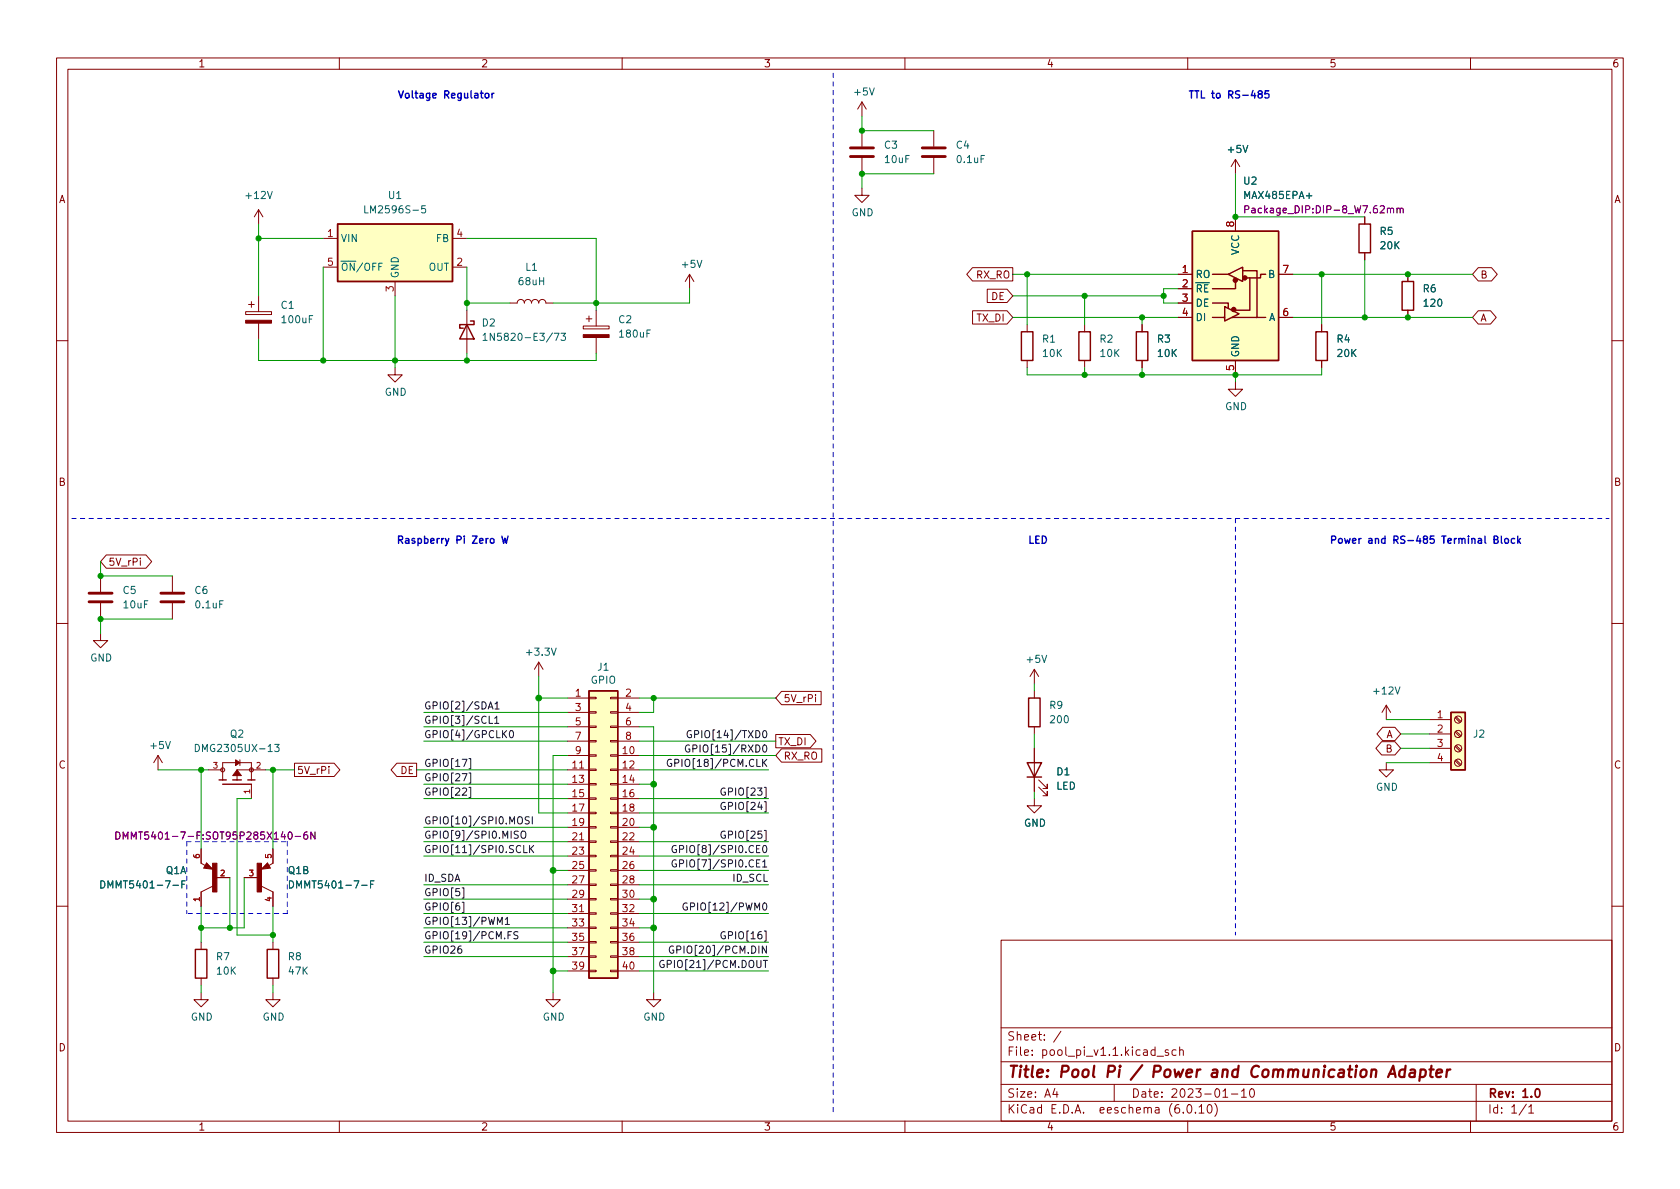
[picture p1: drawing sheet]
<svg xmlns="http://www.w3.org/2000/svg" width="297mm" height="210mm" viewBox="0 0 297 210" stroke-linecap="round" stroke-linejoin="round" font-family="sans-serif">
<g fill="none" stroke="#840000" stroke-width=".18">
<path d="M10 10.2h277v190.1h-277zM12 12.2h273v186.1h-273zM60 10.2v2M110 10.2v2M152.4 18v2.6M152.4 18l-.8 1.3M152.4 18l.8 1.3M160 10.2v2M210 10.2v2M260 10.2v2M45.7 37.1l-.7 1.2M45.7 37.1v2.5"/>
<path d="M45.7 37.1l.8 1.2M152.4 33.3v1.2h1.3l-1.3 1.3-1.3-1.3h1.3M152.4 23.1v2.8M152.4 27.9v2.8M165.1 23.1v2.8M165.1 27.9v2.8M218.4 28.2v2.5M218.4 38.3v2.6M218.4 28.2l-.7 1.3M218.4 28.2l.8 1.3M241.3 38.3v1.3M43.4 55.1h4.6v.5h-4.6z"/>
<path d="M43.9 53.8h1.1M44.4 53.3v1.1M45.7 52.3v2.8M45.7 57.1v2.8M57.1 42.2h2.6M57.1 47.2h2.6M69.8 49.8v2.5M80 42.2h2.5M80 47.2h2.5M82.5 54.9v7.6M90.2 53.6h1.2a.64 .64 0 0 1 .7-.6 .64 .64 0 0 1 .6 .6 .64 .64 0 0 1 .6-.6 .64 .64 0 0 1 .7 .6 .64 .64 0 0 1 .6-.6 .64 .64 0 0 1 .6 .6 .64 .64 0 0 1 .7-.6 .64 .64 0 0 1 .6 .6h1.3M103.1 57.7h4.6v.5h-4.6z"/>
<path d="M103.6 56.4h1M104.1 55.9v1M105.4 54.9v2.8M105.4 59.7v2.8M121.9 48.5l-.7 1.3M121.9 48.5v2.5M121.9 48.5l.8 1.3M171.9 47.3h7.2v2.4h-7.2l-1-1.2zM172 55h6.1l1 1.1-1 1.2h-6.1zM174.6 51.1h3.5l1 1.2-1 1.2h-3.5zM181.6 57.4v1.3M191.8 57.4v1.3"/>
<path d="M201.9 57.4v1.3M208.3 48.5h2.5M208.3 51h2.5M208.3 53.6h2.5M208.3 56.1h2.5M219.7 47.9h.1M226.1 48.5h2.5M226.1 56.1h2.5M233.7 57.4v1.3M241.3 44.7v1.3M248.9 48.5v1.3M248.9 54.9v1.2"/>
<path d="M261.4 47.3h2.3l1 1.2-1 1.2h-2.3l-1.1-1.2zM261.4 55h2.1l1.1 1.1-1.1 1.2h-2.1l-1.1-1.2zM10 60.2h2M69.8 65v1.3h1.3l-1.3 1.3-1.2-1.3h1.2M181.6 63.7v1.3M191.8 63.7v1.3M201.9 63.7v1.3M218.4 67.6v1.2h1.3l-1.3 1.3-1.2-1.3h1.2M218.4 63.7v2.6M233.7 63.7v1.3M285 60.2h2M18.8 98.1h7l1 1.2-1 1.2h-7l-1-1.2z"/>
<path d="M10 110.2h2M17.8 112v1.3h1.2l-1.2 1.2-1.3-1.2h1.3M17.8 101.8v2.8M17.8 106.7v2.8M30.5 101.8v2.8M30.5 106.7v2.8M95.2 117.1l-.7 1.3M95.2 117.1v2.5M95.2 117.1l.8 1.3M182.9 118.4v2.5M182.9 118.4l-.8 1.2M182.9 118.4l.7 1.2"/>
<path d="M285 110.2h2M27.9 133.6l-.7 1.3M27.9 133.6v2.5M27.9 133.6l.8 1.3M36.8 136.1h2.6M39.4 137.9v-3h5v3M42.4 134.4v1M44.4 138.7v2.5M47 136.1h-5.1v1.8M52.1 135h7l1 1.1-1 1.2h-7zM70.2 135h3.5v2.3h-3.5l-1.1-1.2zM100.3 136.1h3.8"/>
<path d="M100.3 123.4h3.8M100.3 133.6h3.8M100.3 138.7h3.8M100.3 126h3.8M100.3 128.5h3.8M100.3 131.1h3.8M104.1 138.6h1.3v.2h-1.3zM104.1 136h1.3v.3h-1.3zM104.1 133.5h1.3v.2h-1.3zM104.1 130.9h1.3v.3h-1.3zM104.1 128.4h1.3v.2h-1.3zM104.1 125.9h1.3v.2h-1.3z"/>
<path d="M104.1 123.3h1.3v.3h-1.3zM107.9 138.6h1.3v.2h-1.3zM107.9 136h1.3v.3h-1.3zM107.9 133.5h1.3v.2h-1.3zM107.9 130.9h1.3v.3h-1.3zM107.9 128.4h1.3v.2h-1.3zM107.9 125.9h1.3v.2h-1.3zM107.9 123.3h1.3v.3h-1.3zM109.2 136.1h3.8M109.2 123.4h3.8M109.2 133.6h3.8M109.2 138.7h3.8"/>
<path d="M109.2 126h3.8M109.2 128.5h3.8M109.2 131.1h3.8M137.2 129.9h6.1l1 1.2-1 1.1h-6.1zM138.2 122.3h7v2.3h-7l-1-1.2zM138.2 132.4h7.1v2.4h-7.1l-1-1.2zM182.9 122.2v1.2M182.9 128.5v1.3M182.9 132.3v7.6M183.6 139.2l1.6 1.5v-.8v.8h-.8M183.6 137.9l1.6 1.5v-.7v.7h-.8M244.3 131.2h2.3l1 1.1-1 1.2h-2.3l-1-1.2z"/>
<path d="M244.5 128.6h2.1l1 1.2-1 1.2h-2.1l-1.1-1.2zM245.1 134.9v1.2h1.3l-1.3 1.3-1.3-1.3h1.3M245.1 124.7l-.8 1.3M245.1 124.7v2.5M245.1 124.7l.8 1.3M252.7 127.2h3.8M252.7 129.8h3.8M252.7 132.3h3.8M252.7 134.9h3.8M257.3 134.5l.8 .9M257.3 132l.8 .8M257.3 129.5l.8 .8"/>
<path d="M257.3 126.9l.8 .9M257.5 134.4l.8 .8M257.5 131.8l.8 .9M257.5 129.3l.8 .8M257.5 126.7l.8 .9M35.6 150.1v2.5l.7 .5M36.5 152.6l1.1 1.1-1.6-.2zM37.6 156.7l-2 1v2.6M38.1 155.2h2.5M43.2 155.2h2.5M46.2 156.7l2.1 1v2.6M47.3 152.6l.5 .9-1.6 .2z"/>
<path d="M48.3 150.1v2.5l-.8 .5M100.3 141.2h3.8M100.3 143.8h3.8M100.3 146.3h3.8M100.3 148.8h3.8M100.3 151.4h3.8M100.3 153.9h3.8M100.3 156.5h3.8M100.3 159h3.8M104.1 158.9h1.3v.2h-1.3zM104.1 156.3h1.3v.3h-1.3zM104.1 153.8h1.3v.2h-1.3z"/>
<path d="M104.1 151.3h1.3v.2h-1.3zM104.1 148.7h1.3v.3h-1.3zM104.1 146.2h1.3v.2h-1.3zM104.1 143.6h1.3v.3h-1.3zM104.1 141.1h1.3v.2h-1.3zM107.9 158.9h1.3v.2h-1.3zM107.9 156.3h1.3v.3h-1.3zM107.9 153.8h1.3v.2h-1.3zM107.9 151.3h1.3v.2h-1.3zM107.9 148.7h1.3v.3h-1.3zM107.9 146.2h1.3v.2h-1.3zM107.9 143.6h1.3v.3h-1.3z"/>
<path d="M107.9 141.1h1.3v.2h-1.3zM109.2 141.2h3.8M109.2 143.8h3.8M109.2 146.3h3.8M109.2 148.8h3.8M109.2 151.4h3.8M109.2 153.9h3.8M109.2 156.5h3.8M109.2 159h3.8M182.9 141.2v1.3h1.2l-1.2 1.3-1.3-1.3h1.3M10 160.2h2M35.6 175.5v1.3h1.2l-1.2 1.2-1.3-1.2h1.3"/>
<path d="M35.6 166.6v1.3M35.6 173v1.2M48.3 175.5v1.3h1.2l-1.2 1.2-1.3-1.2h1.3M48.3 166.6v1.3M48.3 173v1.2M97.8 175.5v1.3h1.3l-1.3 1.2-1.3-1.2h1.3M100.3 161.5h3.8M100.3 164.1h3.8M100.3 166.6h3.8M100.3 169.2h3.8M100.3 171.7h3.8M104.1 171.6h1.3v.2h-1.3z"/>
<path d="M104.1 169h1.3v.3h-1.3zM104.1 166.5h1.3v.2h-1.3zM104.1 164h1.3v.2h-1.3zM104.1 161.4h1.3v.3h-1.3zM107.9 171.6h1.3v.2h-1.3zM107.9 169h1.3v.3h-1.3zM107.9 166.5h1.3v.2h-1.3zM107.9 164h1.3v.2h-1.3zM107.9 161.4h1.3v.3h-1.3zM109.2 161.5h3.8M109.2 164.1h3.8M109.2 166.6h3.8"/>
<path d="M109.2 169.2h3.8M109.2 171.7h3.8M115.6 175.5v1.3h1.2l-1.2 1.2-1.3-1.2h1.3M177 166.3h108v32h-108zM285 160.2h2M60 198.3v2M110 198.3v2M160 198.3v2M177 194.8h108M177 191.8h108M177 187.8h108M177 181.8h108"/>
<path d="M186.5 192.5l-.4 1h1M186.9 193v1M187.6 182.4l-1.3 1.9M197 191.8v3M204.6 186.8h1.1M206.6 185.7l-.4-.1-.2 .2 .1 .3 .5 .1v.4h-.6M207.9 185.7l-.4-.1-.3 .3v.4l.2 .3h.5M208.6 185.8l.2-.2 .3 .1 .1 .9M208.6 185.1v1.5M210 198.3v2M210.1 195.4l.1-.1a.81 .81 0 0 1 .6 .7 .81 .81 0 0 1-.3 .8h-.1a.81 .81 0 0 1-.6-.6 .81 .81 0 0 1 .3-.8zM211.4 196.7v.1"/>
<path d="M212 195.8l.4-.5v1.5M212 196.8h.9M213.6 195.4l.2-.1a.81 .81 0 0 1 .6 .7 .81 .81 0 0 1-.3 .8h-.2a.81 .81 0 0 1-.5-.6 .81 .81 0 0 1 .2-.8zM214.8 195.1a1.72 1.72 0 0 1 0 2.3M216.2 194h.9M217.7 193.5h1.2M219.5 193l.4-.5v1.5M219.5 194h.9M221.1 192.7l.2-.2a.81 .81 0 0 1 .6 .7 .81 .81 0 0 1-.3 .8h-.2a.81 .81 0 0 1-.3-1.3zM260 198.3v2M261 191.8v6.5M269.9 195.3l-1.3 1.9"/>
<path d="M270.3 195.8l.4-.5v1.5M270.3 196.8h.9"/>
<circle cx="39.4" cy="136.1" r=".36"/>
<circle cx="44.4" cy="136.1" r=".36"/>
<circle cx="257.8" cy="127.2" r=".63"/>
<circle cx="257.8" cy="132.3" r=".63"/>
<circle cx="257.8" cy="134.9" r=".63"/>
<circle cx="257.8" cy="129.8" r=".63"/>
</g>
<path d="M271.6 192.6l.2-.1a.82 .82 0 0 1 .6 .7 .82 .82 0 0 1-.3 .8h-.2a.81 .81 0 0 1-.6-.6 .81 .81 0 0 1 .3-.8z" fill="none" stroke="#840000" stroke-width=".3"/>
<g fill="none" stroke="#840000" stroke-width=".4">
<path d="M245.4 190.5l.9-2 .5 2M245.7 189.9h.9M248.4 189.2a.66 .66 0 0 0-1 .3v.6l.1 .3 .2 .1 .6-.1M248.5 188.5l-.2 2M249.4 189.2l.2-.1 .5 .1v1.3M250.2 189.6l-.7 .1a.4 .4 0 0 0-.3 .3 .4 .4 0 0 0 .2 .5l.7-.1M251.2 189.2l.2-.1 .6 .1 .1 .3-.1 .6a.66 .66 0 0 1-1 .3M251.2 189.1l-.2 2M252.7 189.1h.8M253.1 188.5l-.2 1.7 .1 .2 .3 .1M254 189.8l1-.2-.1-.4-.6-.1-.3 .3v1l.2 .1 .6-.1M255.9 189.1l-.2 1.4"/>
<path d="M256.4 189.1l-.4 .1-.2 .3"/>
</g>
<g fill="none" stroke="#840000" stroke-width=".25">
<path d="M59.7 39.6h20.3v10.2h-20.3zM240.3 39.6h2v5.1h-2zM82.5 57.4l1.3 2.5h-2.5zM83.2 56.8h.6v.6h-2.5v.6h.6M180.6 58.7h2v5h-2zM190.8 58.7h2v5h-2zM200.9 58.7h2v5h-2zM210.8 40.9h15.3v22.8h-15.3zM214.4 53.6h2.8v.9M214.4 56.1h2.1M214.4 48.5h2.8M216.5 54.2l2.6 1.3-2.6 1.3z"/>
<path d="M217.2 48.5l2.5-1.3v2.6zM217.8 56.1h6M218.4 49.8v1.2h-4M219.7 47.9h2.5v8.2M221 49.1v5.8h-2.6M223.8 48.5h-.9v.6h-2.6M232.7 58.7h2v5h-2zM247.9 49.8h2v5.1h-2zM38.7 137.9h1.3M39.4 138.7h5M41.1 137.9h1.6M43.8 137.9h1.3"/>
<path d="M104.1 122.2h5.1v50.8h-5.1zM181.6 134.9h2.5l-1.2 2.5zM181.6 137.4h2.5M181.9 123.4h2v5.1h-2zM256.5 126h2.6v10.1h-2.6zM36.6 153.3h.4l-.4-.3-.3 .4 1 .1-.7-.7-.4 .6M47.2 153.3h-.3l.3-.3 .3 .4-1 .1 .7-.7 .4 .6M34.5 167.9h2.1v5.1h-2.1zM47.2 167.9h2.1v5.1h-2.1z"/>
</g>
<g fill="#ffffc2" stroke="#ffffc2" stroke-width=".18">
<path d="M210.8 40.9h15.3v22.8h-15.3z"/>
<path d="M59.7 39.6h20.3v10.2h-20.3z"/>
<path d="M256.5 126h2.6v10.1h-2.6z"/>
<path d="M104.1 122.2h5.1v50.8h-5.1z"/>
</g>
<g fill="#840000" stroke="#840000" stroke-width=".25">
<circle cx="218.1" cy="54.7" r=".36"/>
<circle cx="218.4" cy="49.5" r=".36"/>
<circle cx="220.1" cy="49.1" r=".36"/>
</g>
<path d="M220.1 37h.6l.1-.2v-.3l-.7-.1v1.3M247 36.9l.2-.1 .3 .1v.8M247 36.8v.9M247.5 37l.2-.2 .3 .1 .1 .8M20.5 147.1a.64 .64 0 0 1 .7 .7 .64 .64 0 0 1-.7 .6zM21.8 148.4v-1.3l.4 .9 .4-.9v1.3M54.3 147.1l-.4 .1a.86 .86 0 0 0 0 1.2l.5-.1v-.5l-.2-.2h-.3l-.2 .2M55.7 147.1v1.3l-.7-1.3v1.3" fill="none" stroke="#840084" stroke-width=".18"/>
<g fill="none" stroke="#006464" stroke-width=".18">
<path d="M64.5 36.4v1.3h.6M75.2 36.4h-.6l-.1 .6 .2-.1h.4l.2 .2-.1 .4-.2 .2-.5-.2M85.4 59.3l.4-.4v1.3M99.2 58.9h.8l-.4 .5 .3 .1v.6l-.2 .1-.5-.1M85.4 60.2h.7M34.5 131.6a.64 .64 0 0 1 .8 .7 .64 .64 0 0 1-.8 .6zM48.6 131.6h.7l-.4 .5 .4 .1v.6l-.2 .1-.5-.1M17.8 155.8a.64 .64 0 0 1 .8 .6 .64 .64 0 0 1-.8 .6zM32.2 156.4h.4M32.8 155.8h-.6v1.2M51.2 155.8a.64 .64 0 0 1 .7 .6 .64 .64 0 0 1-.7 .6zM65.5 156.4h.4"/>
<path d="M66.1 155.8h-.6v1.2"/>
</g>
<path d="M150.4 27.7h4M150.4 26.2h4M163.1 27.7h4M163.1 26.2h4M15.7 106.4h4.1M15.7 104.9h4.1M28.4 106.4h4.1M28.4 104.9h4.1" fill="none" stroke="#840000" stroke-width=".51"/>
<g fill="#840000" stroke="#840000" stroke-width=".18">
<path d="M37.6 152.6h.8v5.1h-.8z"/>
<path d="M43.4 56.6h4.6v.5h-4.6z"/>
<path d="M45.5 152.6h.7v5.1h-.7z"/>
<path d="M41.9 136.1l.8 1.1h-1.6z"/>
<path d="M41.7 134.4l.7 .5-.7 .5z"/>
<path d="M103.1 59.2h4.6v.5h-4.6z"/>
</g>
<g fill="none" stroke="#0f0f0f" stroke-width=".18">
<path d="M82.9 134.1h.3v1.9h-.3M82.9 139.2h.3v1.8h-.3M82.9 136.7h.3v1.8h-.3M86.3 125.4l.4-1.3 .5 1.3M86.4 125h.6M86.5 126.6v1.3h.6M87.5 127l.3-.4v1.3M87.5 127.9h.7M87.5 124.5l.4-.4v1.3M87.5 125.4h.8M89 129.7l.6 .8M89.6 129.2l-.7 .7"/>
<path d="M90.2 129.3l.2-.1a.68 .68 0 0 1 .4 .6 .68 .68 0 0 1-.4 .7l-.2-.2-.1-.3zM118.7 134.3a.59 .59 0 0 0-.7 .6 .59 .59 0 0 0 .7 .6l.1-.5h-.3M121.9 131.8a.59 .59 0 0 0-.7 .6 .59 .59 0 0 0 .7 .5l.1-.4h-.3M122.2 129.2a.59 .59 0 0 0-.7 .6 .59 .59 0 0 0 .7 .6l.1-.5h-.3M122.5 132.4l.6-.1 .1-.1v-.4l-.7-.1v1.3M128.2 139.4a.59 .59 0 0 0-.7 .6 .59 .59 0 0 0 .7 .6l.1-.5h-.3M81.7 159.5h.3v1.9h-.3M81.7 157h.3v1.8h-.3M91.6 147h-.4l-.2 .1v.4l.5 .2 .1 .3-.2 .2h-.5M91.7 144.5l.1-.1a.43 .43 0 0 1 .6 .5v.4a.42 .42 0 0 1-.5 .4 .42 .42 0 0 1-.4-.4v-.4zM92.2 147.1l.2-.1a.43 .43 0 0 1 .6 .4v.4a.42 .42 0 0 1-.5 .5 .42 .42 0 0 1-.4-.5zM92.6 149.5v1.3h.6"/>
<path d="M93.6 144.5l-.5-.1-.3 .3 .2 .3 .5 .2v.4l-.2 .1-.5-.1M93.6 149.5v1.3M93.8 150.1l.6 .7M94.1 144.4v1.3M94.4 149.5l-.8 .7M119.5 152.1a.59 .59 0 0 0-.7 .6 .59 .59 0 0 0 .7 .6l.1-.5h-.2M119.5 149.6a.59 .59 0 0 0-.7 .5 .59 .59 0 0 0 .7 .6l.1-.5h-.2M120.2 152.7h.6l.1-.2-.1-.3-.6-.2v1.3M120.2 150.2l.6-.1 .1-.2-.1-.3-.6-.1v1.3M121.5 159.7a.59 .59 0 0 0-.8 .6 .59 .59 0 0 0 .8 .6v-.5h-.2M128.2 147a.59 .59 0 0 0-.7 .6 .59 .59 0 0 0 .7 .6l.1-.5h-.3M128.2 141.9a.59 .59 0 0 0-.7 .6 .59 .59 0 0 0 .7 .6l.1-.5h-.3"/>
<path d="M87.9 163.5v-1.3l.5 .9 .4-.9v1.3M89.3 162.6l.4-.4v1.3M89.3 163.5h.8M89.8 165.4h.4M90.4 164.7h-.6v1.3M91.6 164.8l-.5-.1-.2 .2v.3l.6 .3 .1 .3-.3 .2h-.4M117.4 169.9a.59 .59 0 0 0-.8 .6 .59 .59 0 0 0 .8 .5v-.4h-.2M119.1 167.3a.59 .59 0 0 0-.8 .6 .59 .59 0 0 0 .8 .6v-.5h-.2M119.7 168l.6-.1 .1-.2-.1-.3-.6-.1v1.3M128.2 164.8a.59 .59 0 0 0-.7 .6 .59 .59 0 0 0 .7 .6l.1-.5h-.3"/>
</g>
<g fill="none" stroke="#0000c2" stroke-width=".25">
<path d="M70.5 16.1l.4 1.2 .4-1.2M71.7 16.6l.2-.1 .4 .1v.5l-.1 .2h-.3l-.2-.1zM210.3 16.1h.7M210.7 16.1v1.2M211.3 16.1h.7M211.6 16.1v1.2M70.5 95.5l.6-.1 .1-.2-.1-.3-.6-.1v1.3M70.8 95.5l.4 .6M71.7 95.3h.5l.1 .8M72.3 95.5l-.4 .1-.2 .2 .2 .3 .4-.1M235.5 95.5l.6-.1 .1-.2-.1-.3-.6-.1v1.3M236.7 95.3l.2-.1 .4 .1v.5l-.1 .2-.3 .1-.2-.1z"/>
<path d="M237.7 95.2l.3 .9 .2-.6 .3 .6 .2-.9M239.1 95.6l.6-.1v-.2l-.4-.1-.2 .2 .1 .6h.5"/>
</g>
<path d="M147.3 12.9v184.2M12.7 91.7h271.8M218.4 91.7v73.6M33 148.8h17.8M33 148.8v12.7M50.8 148.8v12.7M50.8 161.5h-17.8" fill="none" stroke="#0000c2" stroke-width=".18" stroke-dasharray=".8 .8"/>
<g fill="none" stroke="#009600" stroke-width=".18">
<path d="M45.7 39.6v12.7M152.4 20.6v2.5h12.7M165.1 30.7h-12.7v2.6M218.4 30.7v7.6h22.9M45.7 59.9v3.8h59.7v-1.2M45.7 42.2h11.4M57.1 47.2v16.5M69.8 52.3v12.7M82.5 47.2v7.7M82.5 42.2h22.9v12.7M82.5 53.6h7.7M121.9 51v2.6h-24.1"/>
<path d="M179.1 48.5h29.2M179.1 56.1h29.2M179.1 52.3h26.6M181.6 48.5v8.9M191.8 52.3v5.1M201.9 56.1v1.3M208.3 51h-2.6v2.6h2.6M228.6 48.5h31.7M228.6 56.1h31.7M233.7 48.5v8.9M241.3 46v10.1M82.5 62.5v1.2"/>
<path d="M181.6 65v1.3h52.1v-1.3M191.8 65v1.3M201.9 65v1.3M218.4 66.3v1.3M17.8 99.3v2.5h12.7M30.5 109.5h-12.7v2.5M95.2 119.6v24.2h5.1M27.9 136.1h8.9M35.6 136.1v14M47 136.1h5.1M48.3 136.1v14M73.7 136.1h26.6"/>
<path d="M74.9 131.1h25.4M74.9 138.7h25.4M74.9 128.5h25.4M74.9 126h25.4M95.2 123.4h5.1M100.3 133.6h-2.5v41.9M113 128.5h2.6v47M113 123.4h24.2M113 131.1h24.2M113 133.6h24.2M113 136.1h22.9M113 138.7h2.6"/>
<path d="M115.6 123.4v2.6h-2.6M182.9 120.9v1.3M182.9 129.8v2.5M182.9 139.9v1.3M245.1 134.9h7.6M245.1 127.2h7.6M247.6 132.3h5.1M247.6 129.8h5.1M40.6 155.2v8.9M43.2 155.2v8.9h-7.6M44.4 141.2h-2.5v24.1h6.4M74.9 146.3h25.4"/>
<path d="M74.9 151.4h25.4M74.9 148.8h25.4M74.9 159h25.4M74.9 141.2h25.4M74.9 156.5h25.4M97.8 153.9h2.5M113 146.3h2.6M113 151.4h22.9M113 143.8h22.9M113 148.8h22.9M113 153.9h22.9M113 159h2.6"/>
<path d="M113 141.2h22.9M113 156.5h22.9M35.6 160.3v6.3M35.6 174.2v1.3M48.3 160.3v6.3M48.3 174.2v1.3M74.9 161.5h25.4M74.9 166.6h25.4M74.9 169.2h25.4M74.9 164.1h25.4M97.8 171.7h2.5M113 171.7h22.9"/>
<path d="M113 161.5h22.9M113 166.6h22.9M113 169.2h22.9M113 164.1h2.6"/>
</g>
<g fill="#009600" stroke="#009600" stroke-width=".18">
<circle cx="48.3" cy="165.3" r=".46"/>
<circle cx="35.6" cy="136.1" r=".46"/>
<circle cx="40.6" cy="164.1" r=".46"/>
<circle cx="48.3" cy="136.1" r=".46"/>
<circle cx="35.6" cy="164.1" r=".46"/>
<circle cx="97.8" cy="153.9" r=".51"/>
<circle cx="97.8" cy="171.7" r=".51"/>
<circle cx="115.6" cy="123.4" r=".46"/>
<circle cx="115.6" cy="146.3" r=".51"/>
<circle cx="115.6" cy="138.7" r=".51"/>
<circle cx="95.3" cy="123.4" r=".51"/>
<circle cx="57.1" cy="63.7" r=".46"/>
<circle cx="69.8" cy="63.7" r=".46"/>
<circle cx="45.7" cy="42.2" r=".46"/>
<circle cx="82.5" cy="53.6" r=".46"/>
<circle cx="152.4" cy="30.7" r=".46"/>
<circle cx="152.4" cy="23.1" r=".46"/>
<circle cx="82.5" cy="63.7" r=".46"/>
<circle cx="105.4" cy="53.6" r=".46"/>
<circle cx="181.6" cy="48.5" r=".46"/>
<circle cx="248.9" cy="56.1" r=".46"/>
<circle cx="248.9" cy="48.5" r=".46"/>
<circle cx="241.3" cy="56.1" r=".46"/>
<circle cx="233.7" cy="48.5" r=".46"/>
<circle cx="218.4" cy="66.3" r=".46"/>
<circle cx="115.6" cy="159" r=".51"/>
<circle cx="115.6" cy="164.1" r=".51"/>
<circle cx="201.9" cy="66.3" r=".46"/>
<circle cx="191.8" cy="66.3" r=".46"/>
<circle cx="201.9" cy="56.1" r=".46"/>
<circle cx="205.7" cy="52.3" r=".46"/>
<circle cx="218.4" cy="38.3" r=".46"/>
<circle cx="17.8" cy="109.5" r=".46"/>
<circle cx="17.8" cy="101.8" r=".46"/>
<circle cx="191.8" cy="52.3" r=".46"/>
</g>
<text font-size="2.8" fill="#840000" x="178" y="190.6">Title: Pool Pi / Power and Communication Adapter</text>
<g font-size="2.1" fill="#840000">
<text x="178" y="184">Sheet: /</text>
<text x="178" y="186.7">File: pool_pi_v1.1.kicad_sch</text>
<text x="178" y="196.9">KiCad E.D.A. eeschema (6.0.10)</text>
<text x="178" y="194.1">Size: A4</text>
<text x="200" y="194.1">Date: 2023-01-10</text>
<text x="263" y="194.1">Rev: 1.0</text>
<text x="263" y="196.9">Id: 1/1</text>
</g>
<g font-size="1.8" fill="#840000">
<text x="35" y="11.9">1</text>
<text x="85" y="11.9">2</text>
<text x="135" y="11.9">3</text>
<text x="185" y="11.9">4</text>
<text x="235" y="11.9">5</text>
<text x="285" y="11.9">6</text>
<text x="10.3" y="35.9">A</text>
<text x="285.3" y="35.9">A</text>
<text x="172.6" y="49.2">RX_RO</text>
<text x="175.3" y="53">DE</text>
<text x="261.7" y="49.2">B</text>
<text x="172.7" y="56.9">TX_DI</text>
<text x="261.7" y="56.9">A</text>
<text x="10.3" y="85.9">B</text>
<text x="285.3" y="85.9">B</text>
<text x="19.1" y="100">5V_rPi</text>
<text x="138.5" y="124.2">5V_rPi</text>
<text x="137.5" y="131.8">TX_DI</text>
<text x="245" y="130.5">A</text>
<text x="10.3" y="135.9">C</text>
<text x="52.5" y="136.9">5V_rPi</text>
<text x="70.8" y="136.9">DE</text>
<text x="138.5" y="134.3">RX_RO</text>
<text x="245" y="133.1">B</text>
<text x="285.3" y="135.9">C</text>
<text x="10.3" y="185.9">D</text>
<text x="285.3" y="185.9">D</text>
<text x="35" y="199.9">1</text>
<text x="85" y="199.9">2</text>
<text x="135" y="199.9">3</text>
<text x="185" y="199.9">4</text>
<text x="235" y="199.9">5</text>
<text x="285" y="199.9">6</text>
</g>
<g font-size="1.8" fill="#0000c2">
<text x="72.5" y="17.4">Voltage Regulator</text>
<text x="212.9" y="17.4">TTL to RS-485</text>
<text x="72.8" y="96.1">Raspberry Pi Zero W</text>
<text x="181.9" y="96.1">LED</text>
<text x="240.6" y="96.1">Power and RS-485 Terminal Block</text>
</g>
<g font-size="1.8" fill="#006464">
<text x="151.2" y="16.9">+5V</text>
<text x="156.4" y="26.3">C3</text>
<text x="156.6" y="28.8">10uF</text>
<text x="169.1" y="26.3">C4</text>
<text x="169.3" y="28.8">0.1uF</text>
<text x="217.2" y="27">+5V</text>
<text x="43.6" y="35.2">+12V</text>
<text x="68.7" y="35.2">U1</text>
<text x="219.9" y="32.6">U2</text>
<text x="220.2" y="35.2">MAX485EPA+</text>
<text x="65.2" y="37.7">LM2596S-5</text>
<text x="150.5" y="38.2">GND</text>
<text x="244" y="41.5">R5</text>
<text x="60.2" y="42.8">VIN</text>
<text x="60.2" y="47.9">~{ON}/OFF</text>
<text x="75.8" y="47.9">OUT</text>
<text x="77.1" y="42.8">FB</text>
<text x="92.9" y="47.9">L1</text>
<text x="120.7" y="47.4">+5V</text>
<text x="219.1" y="45.1" transform="rotate(-90 219.1 45.1)">VCC</text>
<text x="244.1" y="44.1">20K</text>
<text x="70.5" y="49.3" transform="rotate(-90 70.5 49.3)">GND</text>
<text x="91.8" y="50.4">68uH</text>
<text x="211.3" y="49.1">RO</text>
<text x="211.3" y="51.7">~{RE}</text>
<text x="224.3" y="49.1">B</text>
<text x="251.6" y="51.7">R6</text>
<text x="49.7" y="54.6">C1</text>
<text x="50" y="57.1">100uF</text>
<text x="85.3" y="57.7">D2</text>
<text x="109.4" y="57.1">C2</text>
<text x="109.7" y="59.7">180uF</text>
<text x="211.3" y="54.2">DE</text>
<text x="211.3" y="56.8">DI</text>
<text x="224.3" y="56.8">A</text>
<text x="251.9" y="54.2">120</text>
<text x="87" y="60.3">1N5820-E3/73</text>
<text x="184.3" y="60.6">R1</text>
<text x="184.5" y="63.1">10K</text>
<text x="194.5" y="60.6">R2</text>
<text x="194.6" y="63.1">10K</text>
<text x="204.7" y="60.6">R3</text>
<text x="204.8" y="63.1">10K</text>
<text x="219.1" y="63.2" transform="rotate(-90 219.1 63.2)">GND</text>
<text x="236.4" y="60.6">R4</text>
<text x="236.5" y="63.1">20K</text>
<text x="68" y="70">GND</text>
<text x="216.6" y="72.5">GND</text>
<text x="21.8" y="105">C5</text>
<text x="21.9" y="107.6">10uF</text>
<text x="34.5" y="105">C6</text>
<text x="34.7" y="107.6">0.1uF</text>
<text x="15.9" y="117">GND</text>
<text x="93.3" y="115.9">+3.3V</text>
<text x="105.7" y="118.6">J1</text>
<text x="181.7" y="117.2">+5V</text>
<text x="104.5" y="120.9">GPIO</text>
<text x="185.6" y="125.3">R9</text>
<text x="243" y="122.8">+12V</text>
<text x="40.7" y="130.4">Q2</text>
<text x="185.8" y="127.9">200</text>
<text x="260.5" y="130.4">J2</text>
<text x="26.7" y="132.4">+5V</text>
<text x="35.4" y="133">DMG2305UX-13</text>
<text x="186.9" y="137.1">D1</text>
<text x="186.7" y="139.6">LED</text>
<text x="243.3" y="139.8">GND</text>
<text x="181" y="146.2">GND</text>
<text x="29.3" y="154.6">Q1A</text>
<text x="51" y="154.6">Q1B</text>
<text x="19" y="157.1">DMMT5401-7-F</text>
<text x="52.3" y="157.1">DMMT5401-7-F</text>
<text x="38.3" y="169.8">R7</text>
<text x="38.4" y="172.3">10K</text>
<text x="51" y="169.8">R8</text>
<text x="51.1" y="172.3">47K</text>
<text x="33.7" y="180.5">GND</text>
<text x="46.4" y="180.5">GND</text>
<text x="95.9" y="180.5">GND</text>
<text x="113.7" y="180.5">GND</text>
</g>
<g font-size="1.8" fill="#a90000">
<text x="57.9" y="41.9">1</text>
<text x="80.8" y="41.9">4</text>
<text x="218.2" y="40.1" transform="rotate(-90 218.2 40.1)">8</text>
<text x="57.9" y="47">5</text>
<text x="80.8" y="47">2</text>
<text x="69.6" y="51.5" transform="rotate(-90 69.6 51.5)">3</text>
<text x="209.1" y="48.3">1</text>
<text x="209.1" y="50.8">2</text>
<text x="209.1" y="53.3">3</text>
<text x="226.8" y="48.3">7</text>
<text x="209.1" y="55.9">4</text>
<text x="226.8" y="55.9">6</text>
<text x="218.2" y="65.5" transform="rotate(-90 218.2 65.5)">5</text>
<text x="101.7" y="123.2">1</text>
<text x="101.7" y="125.7">3</text>
<text x="110.6" y="123.2">2</text>
<text x="110.6" y="125.7">4</text>
<text x="101.7" y="128.3">5</text>
<text x="101.7" y="130.8">7</text>
<text x="110.6" y="128.3">6</text>
<text x="110.6" y="130.8">8</text>
<text x="254.1" y="127">1</text>
<text x="254.1" y="129.5">2</text>
<text x="101.3" y="135.9">11</text>
<text x="101.7" y="133.3">9</text>
<text x="110.1" y="133.3">10</text>
<text x="110.1" y="135.9">12</text>
<text x="254.1" y="132.1">3</text>
<text x="254.1" y="134.6">4</text>
<text x="101.3" y="138.4">13</text>
<text x="101.3" y="141">15</text>
<text x="101.3" y="143.5">17</text>
<text x="110.1" y="138.4">14</text>
<text x="110.1" y="141">16</text>
<text x="110.1" y="143.5">18</text>
<text x="101.3" y="146">19</text>
<text x="101.3" y="148.6">21</text>
<text x="110.1" y="146">20</text>
<text x="110.1" y="148.6">22</text>
<text x="101.3" y="151.1">23</text>
<text x="101.3" y="153.7">25</text>
<text x="110.1" y="151.1">24</text>
<text x="110.1" y="153.7">26</text>
<text x="101.3" y="156.2">27</text>
<text x="101.3" y="158.7">29</text>
<text x="101.3" y="161.3">31</text>
<text x="110.1" y="156.2">28</text>
<text x="110.1" y="158.7">30</text>
<text x="110.1" y="161.3">32</text>
<text x="101.3" y="163.8">33</text>
<text x="101.3" y="166.4">35</text>
<text x="110.1" y="163.8">34</text>
<text x="110.1" y="166.4">36</text>
<text x="101.3" y="168.9">37</text>
<text x="101.3" y="171.4">39</text>
<text x="110.1" y="168.9">38</text>
<text x="110.1" y="171.4">40</text>
</g>
<g font-size="1.8" fill="#840084">
<text x="221.4" y="37.7">Package_DIP:DIP-8_W7.62mm</text>
<text x="23.2" y="148.5">DMMT5401-7-F:SOT95P285X140-6N</text>
</g>
<g font-size="1.8" fill="#0f0f0f">
<text x="74.9" y="125.4">GPIO[2]/SDA1</text>
<text x="74.9" y="128">GPIO[3]/SCL1</text>
<text x="74.9" y="130.5">GPIO[4]/GPCLK0</text>
<text x="123.3" y="130.5">GPIO[14]/TXD0</text>
<text x="74.9" y="135.6">GPIO[17]</text>
<text x="119.8" y="135.6">GPIO[18]/PCM.CLK</text>
<text x="123.1" y="133.1">GPIO[15]/RXD0</text>
<text x="74.9" y="140.7">GPIO[22]</text>
<text x="74.9" y="138.1">GPIO[27]</text>
<text x="128.3" y="140.7">GPIO[23]</text>
<text x="128.3" y="143.2">GPIO[24]</text>
<text x="74.9" y="145.8">GPIO[10]/SPI0.MOSI</text>
<text x="74.9" y="148.3">GPIO[9]/SPI0.MISO</text>
<text x="128.3" y="148.3">GPIO[25]</text>
<text x="74.9" y="155.9">ID_SDA</text>
<text x="74.9" y="150.8">GPIO[11]/SPI0.SCLK</text>
<text x="121" y="153.4">GPIO[7]/SPI0.CE1</text>
<text x="121" y="150.8">GPIO[8]/SPI0.CE0</text>
<text x="129.6" y="155.9">ID_SCL</text>
<text x="74.9" y="161">GPIO[6]</text>
<text x="74.9" y="158.5">GPIO[5]</text>
<text x="122.5" y="161">GPIO[12]/PWM0</text>
<text x="74.9" y="163.5">GPIO[13]/PWM1</text>
<text x="74.9" y="166.1">GPIO[19]/PCM.FS</text>
<text x="128.3" y="166.1">GPIO[16]</text>
<text x="74.9" y="168.6">GPIO26</text>
<text x="118.4" y="171.2">GPIO[21]/PCM.DOUT</text>
<text x="120.4" y="168.6">GPIO[20]/PCM.DIN</text>
</g>
<g font-size="1.4" fill="#a90000">
<text x="37.7" y="135.9">3</text>
<text x="45.3" y="135.9">2</text>
<text x="44.2" y="140.3" transform="rotate(-90 44.2 140.3)">1</text>
<text x="35.3" y="151.8" transform="rotate(-90 35.3 151.8)">6</text>
<text x="39" y="154.9">2</text>
<text x="44.1" y="154.9">3</text>
<text x="48" y="151.8" transform="rotate(-90 48 151.8)">5</text>
<text x="35.3" y="159.4" transform="rotate(-90 35.3 159.4)">1</text>
<text x="48" y="159.4" transform="rotate(-90 48 159.4)">4</text>
</g>
</svg>
